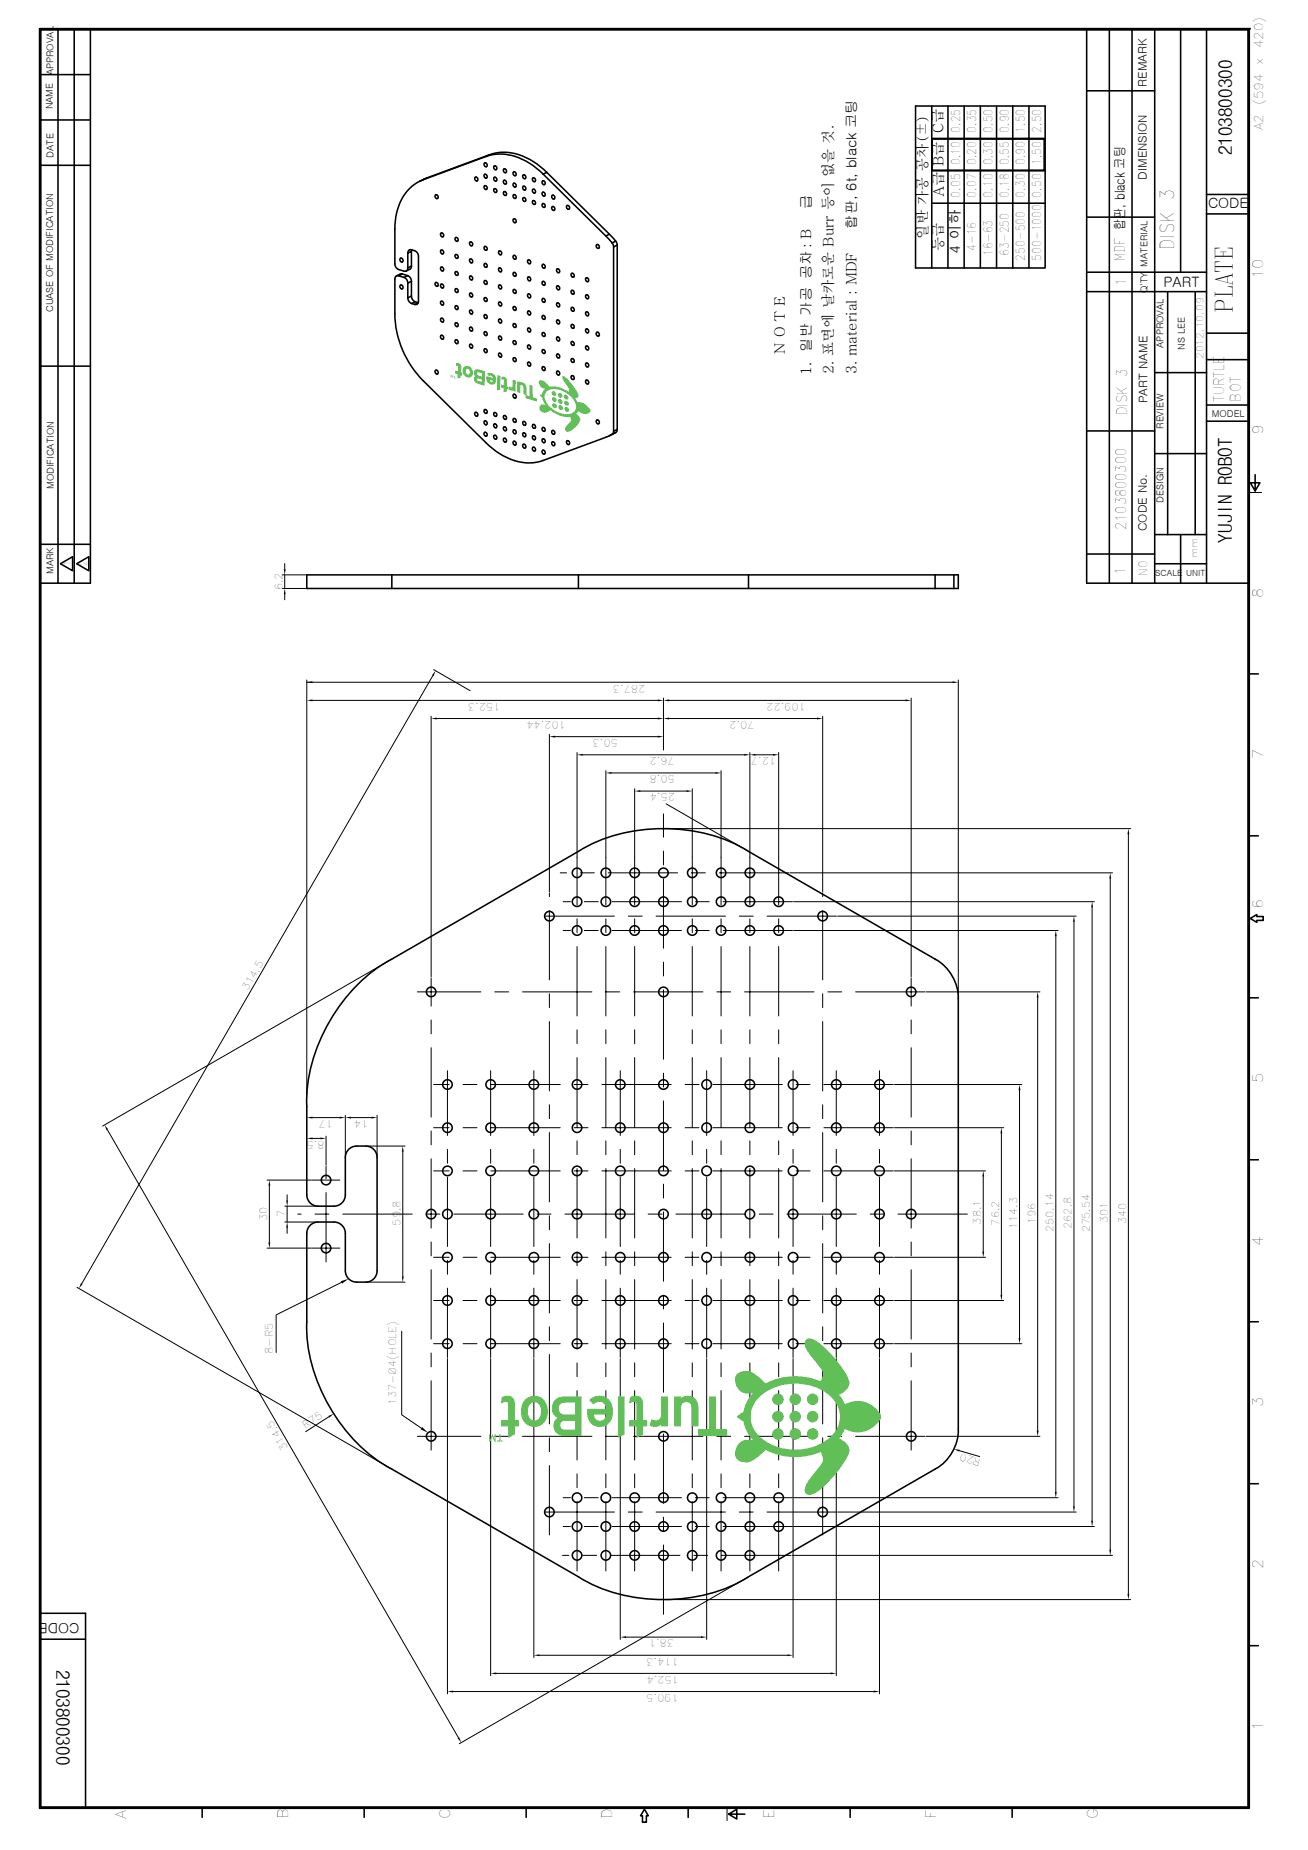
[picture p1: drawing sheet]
<svg xmlns="http://www.w3.org/2000/svg" width="210mm" height="297mm" viewBox="0 0 210 297" stroke-linecap="round" stroke-linejoin="round" font-family="sans-serif">
<g fill="none" stroke="#000" stroke-width=".16">
<path d="M200.5 79.1h2M45.3 94.5h3.8M45.3 92.3h3.8M45.7 90.5v.9M45.7 92.3v2.2M45.7 95.4v.9M49.2 109.2v66.5M49.2 109.5h103.7M50.2 112.5h55.4M69.2 115v41.9M69.5 108.5l-56.4 97.6M69.6 107.5l5.9 3.4"/>
<path d="M70.1 115.4h35.5M88.2 117.9v25.3M89.1 118.3h16.5M106.5 112.1v8.3M107.4 115.4h23.8M107.4 112.5h38M132.1 115v28.2M146.3 112.1v44.8M153.8 109.2v51.2M92.6 120.8v16.8M93.5 121.2h26M97.3 123.7v13.9"/>
<path d="M98.2 124.1h16.6M101.9 126.7v10.9M102.8 127h7.4M106.7 133h74.8M106.9 129.1l13.1 7.5M111.1 126.7v10.9M115.8 123.7v13.9M120.4 120.8v16.8M121.3 121.2h2.8M125 120.8v16.8M181.1 134v121.9M62.7 154.1l-46.2 26.7"/>
<path d="M126.8 140.1h51.8M127.4 149.4h42.5M127.4 144.8h48.3M134.5 147.1h38.3M148.7 159.3h18.2M169.5 150.3v89.3M172.4 148v93.9M175.3 145.7v98.5M178.2 141.1v107.7M50.2 179.4h4.3M55.4 179.1v6.6M56.3 179.4h3.3"/>
<path d="M60.5 179.1v6.6M143.6 174.1h20.4M163.7 175v39.8M166.6 160.2v69.5M17.2 181.4l56.4 97.6M42.9 189.5h7.1M43.2 190.4v9.1M45.7 196.2h5.2M45.7 193.7h5.2M46.1 191.8v1M46.1 193.7v2.5M46.1 197.1v.9"/>
<path d="M50.2 182.8h1.2M52.3 182.4v4.7M58.9 184h6.1M64.7 184.9v20.1M143.6 188h14.6M143.6 181.1h17.5M157.8 188.9v12.1M160.8 182v25.9M12.4 206.7l50.3 29.1M42.9 200.4h7.1M54.8 205.9l-10.5 5.2v6.1M58.9 205.9h6.1"/>
<path d="M64.5 213.7v13.5l3.1 2.1M71.8 218.1v53.9M78.8 218.1v50.9M85.7 218.1v48M99.6 218.1v45.1M113.4 218.1v45.1M127.3 218.1v48M134.3 218.1v50.9M141.2 218.1v53.9M143.6 201.9h14.6M143.6 208.8h17.5M143.6 215.7h20.4"/>
<path d="M52.8 227.5l-3.7 2.4M148.7 230.6h18.2M154 232.9l3.3 1M106.7 256.8h74.8M120 253.3l-46.3 26.7M127.2 249.7h51.4M127.4 240.5h42.5M127.4 245.1h48.3M134.5 242.8h38.3M72.7 271.6h67.6M79.7 268.7h53.6M86.6 265.8h39.8"/>
<path d="M100.5 262.9h12M116.7 290.2v2.1"/>
</g>
<g fill="#000">
<path d="M45.7 94.5l.2 .9h-.3zM45.6 91.4h.3l-.2 .9zM49.2 112.5l1-.2v.3zM49.2 109.5l1-.1v.3zM69.9 107.7l-.3 .9-.3-.2zM69.2 115.4l.9-.2v.3zM88.2 118.3l.9-.2v.3zM105.6 118.1l.9 .2-.9 .1zM105.6 115.2l.9 .2-.9 .1zM105.6 112.3l.9 .2-.9 .1zM106.5 115.4l.9-.2v.3zM106.5 112.5l.9-.2v.3z"/>
<path d="M131.2 115.2l.9 .2-.9 .1zM145.4 112.3l.9 .2-.9 .1zM152.9 109.4l.9 .1-.9 .2zM92.6 121.2l.9-.2v.3zM97.3 124.1l.9-.1v.3zM101.9 127l.9-.1v.3zM110.2 126.9l.9 .1-.9 .2zM114.8 124l1 .1-1 .2zM119.5 121l.9 .2-.9 .1zM120.4 121.2l.9-.2v.3zM124.1 121l.9 .2-.9 .1zM181.1 133l.2 1h-.3z"/>
<path d="M169.5 149.4l.1 .9h-.3zM172.4 147.1l.2 .9h-.3zM175.3 144.8l.2 .9h-.3zM178.2 140.1l.2 1h-.3zM49.2 179.4l1-.1v.3zM54.5 179.3l.9 .1-.9 .2zM55.4 179.4l.9-.1v.3zM59.6 179.3l.9 .1-.9 .2zM163.7 174.1l.1 .9h-.3zM166.6 159.3l.1 .9h-.3zM16.8 180.6l.6 .7-.3 .2zM43.2 189.5l.2 .9h-.3z"/>
<path d="M43.1 199.5h.3l-.2 .9zM46.1 196.2l.1 .9h-.3zM45.9 192.8h.3l-.1 .9zM49.2 182.8l1-.2v.3zM51.4 182.6l.9 .2-.9 .1zM64.7 184l.1 .9h-.3zM157.8 188l.2 .9h-.3zM160.8 181.1l.1 .9h-.3zM13 206l.3 .2-.6 .7zM54.7 205.7l1.3-.4-1.1 .8zM64.5 205h.3l-.1 .9zM157.7 201h.3l-.2 .9z"/>
<path d="M160.6 207.9h.3l-.1 .9zM163.5 214.8h.3l-.1 .9zM52.7 227.3l.9-.3-.7 .6zM67.8 229.1l.9 .9-1.2-.5zM153.1 232.7l.9 .1v.3zM166.4 229.7h.3l-.1 .9zM169.3 239.6h.3l-.1 .9zM172.3 241.9h.3l-.2 .9zM175.2 244.2h.3l-.2 .9zM178.1 248.8h.3l-.2 .9zM181 255.9h.3l-.2 .9zM71.8 271.6l.9-.2v.3z"/>
<path d="M73.5 279.1l.2-.2 .4 .9zM78.8 268.7l.9-.2v.3zM85.7 265.8l.9-.2v.3zM99.6 262.9l.9-.2v.3zM112.5 262.7l.9 .2-.9 .1zM126.4 265.6l.9 .2-.9 .1zM133.3 268.5l1 .2-1 .1zM140.3 271.4l.9 .2-.9 .1z"/>
</g>
<g fill="none" stroke="#000" stroke-width=".25">
<path d="M6.3 4.6h194.3v285.7h-194.3zM6.5 19.3h8M6.5 12h8M6.5 4.7h194v285.5h-194zM6.6 4.8h193.7v285.3h-193.7zM9.3 4.7v88.9M11.9 4.7v88.9M14.5 4.7v88.9h-8M147 17h20.8v26h-20.8zM149.6 17v26M152.2 17v26M154.8 17v26"/>
<path d="M157.4 17v26M160 17v26M162.6 17v26M165.2 17v26M174.4 4.7v88.9h26.1M174.4 14.6h11M178.1 4.7v88.9M181.7 4.7v88.9M185.4 4.7v88.9M189.5 4.7v39M193.7 4.7v88.9M200.3 4.8h.1"/>
<path d="M200.5 4.7h.1M200.6 4.6h.1M6.5 26.5h8M67.4 29.1a7.7 7.7 0 0 0-4 6.7v6.6l.2 .5a1.6 1.6 0 0 0 1.3 .6h.3M68 28.8l-.6 .3M68.6 28.6l-.6 .2M68.6 28.6l-1.2 .5M69.9 31.3a.29 .29 0 0 1 .4 .2 .29 .29 0 0 1-.3 .3l-.2-.2zM70.8 37.5a.29 .29 0 0 1 .4 .1 .29 .29 0 0 1-.3 .4l-.2-.3zM73.1 38.2a.29 .29 0 0 1 .5 .1 .29 .29 0 0 1-.4 .4l-.1-.3zM75.5 38.9a.29 .29 0 0 1 .4 .2 .29 .29 0 0 1-.4 .3l-.1-.2zM76.3 28.5a.29 .29 0 0 1 .4 .2 .29 .29 0 0 1-.3 .3l-.2-.2z"/>
<path d="M77.8 39.6a.29 .29 0 0 1 .4 .2 .29 .29 0 0 1-.3 .3l-.2-.2zM78 25.1a8.1 8.1 0 0 1 7.8 1.6l1.4 1.3M78 25.1l-10 3.7M78.6 24.8l-.6 .3M78.6 24.8l-10 3.8M78.6 24.8a8.1 8.1 0 0 1 7.7 1.6l1.5 1.3M82.4 35.2a.29 .29 0 0 1 .5 .2 .29 .29 0 0 1-.4 .3l-.1-.2zM82.4 31.3a.29 .29 0 0 1 .5 .2 .29 .29 0 0 1-.4 .3l-.1-.2zM82.4 29.5a.29 .29 0 0 1 .5 .2 .29 .29 0 0 1-.4 .3l-.1-.3zM84 31.8a.29 .29 0 0 1 .4 .2 .29 .29 0 0 1-.3 .3l-.2-.3zM87.2 28l10.1 9.9 .5-.3M87.2 28l.6-.3 10 9.9"/>
<path d="M91 33a.29 .29 0 0 1 .5 .2 .29 .29 0 0 1-.4 .4l-.2-.3zM95.8 39.3a.29 .29 0 0 1 .4 .2 .29 .29 0 0 1-.3 .3l-.2-.2zM97.3 37.9l1 1.1M97.8 37.6l1 1.1-.5 .3M98.3 39l.2 .6M98.8 38.7l.3 .7M99.1 39.4v29.5M99.1 39.4l-.6 .2v29.6M149.6 22.2h18.2M149.6 27.4h18.2M149.6 32.6h18.2M149.6 22.3h18v5h-18z"/>
<path d="M174.4 34.9h11M193.7 31.2h6.8M193.7 34.3h6.8M6.5 58.8h8M63.7 44.3l-.2 .2-.1 .3v5.6a15.6 15.6 0 0 0 4.6 10.8l10 9.9a9.3 9.3 0 0 0 8.1 3.1l1.1-.3 10.6-3.9M64 44.3l.9 .2M64 44.3h-.3M64.3 45.8a.29 .29 0 0 1 .4 .2 .29 .29 0 0 1-.3 .3l-.2-.3zM64.6 44h-.3l-.6 .3M64.6 44l.8 .3M64.6 44l-.6 .3M64.9 44.5l.4 .4 .2 .6"/>
<path d="M65.4 44.3l.5 .3 .2 .6M65.4 44.3l-.5 .2M65.5 47.8l.1 .6 .5 .3M65.5 40.6l.6-.2v2.3M65.5 40.6v2.4M65.5 45.5v2.3M65.5 40.6l.1-.4 .5-.1a1.1 1.1 0 0 1 1.1 1.1v7.2l-.2 .4-.4 .1M65.5 43l-.1 .3-.2 .2M66.1 42.7l-.2 .5-.7 .3M66.1 47.5l.1 .6 .5 .3M66.1 47.5l-.6 .3M66.1 45.2v2.3"/>
<path d="M66.1 45.2l-.6 .3M66.1 42.7l-.6 .3M66.1 48.7l.5 .2M66.1 40.1v.3M66.7 48.4l-.6 .3M66.7 48.4l.4 .2-.5 .3M69.9 45.4a.29 .29 0 0 1 .5 .2 .29 .29 0 0 1-.4 .3l-.2-.2zM69.9 59.5a.29 .29 0 0 1 .5 .2 .29 .29 0 0 1-.4 .3l-.2-.2zM70.8 45.7a.29 .29 0 0 1 .4 .1 .29 .29 0 0 1-.3 .4l-.2-.3zM70.8 40.2a.29 .29 0 0 1 .4 .2 .29 .29 0 0 1-.3 .3l-.2-.2zM70.8 42.9a.29 .29 0 0 1 .4 .2 .29 .29 0 0 1-.3 .4l-.2-.3zM70.8 51.2a.29 .29 0 0 1 .4 .1 .29 .29 0 0 1-.3 .4l-.2-.3z"/>
<path d="M70.8 53.9a.29 .29 0 0 1 .4 .2 .29 .29 0 0 1-.3 .3l-.2-.2zM70.8 48.4a.29 .29 0 0 1 .4 .2 .29 .29 0 0 1-.3 .3l-.2-.3zM73.1 43.7a.29 .29 0 0 1 .5 .1 .29 .29 0 0 1-.4 .4l-.1-.3zM73.1 46.4a.29 .29 0 0 1 .5 .2 .29 .29 0 0 1-.4 .3l-.1-.2zM73.1 51.9a.29 .29 0 0 1 .5 .1 .29 .29 0 0 1-.4 .4l-.1-.3zM73.1 54.6a.29 .29 0 0 1 .5 .2 .29 .29 0 0 1-.4 .3l-.1-.2zM73.1 49.1a.29 .29 0 0 1 .5 .2 .29 .29 0 0 1-.4 .3l-.1-.2zM73.1 40.9a.29 .29 0 0 1 .5 .2 .29 .29 0 0 1-.4 .3l-.1-.2zM75.4 44.4a.29 .29 0 0 1 .5 .1 .29 .29 0 0 1-.4 .4l-.1-.3zM75.4 47.1a.29 .29 0 0 1 .5 .2 .29 .29 0 0 1-.4 .3l-.1-.2zM75.5 41.6a.29 .29 0 0 1 .4 .2 .29 .29 0 0 1-.4 .4l-.1-.3zM75.5 49.8a.29 .29 0 0 1 .4 .2 .29 .29 0 0 1-.4 .4l-.1-.3z"/>
<path d="M75.5 52.6a.29 .29 0 0 1 .4 .2 .29 .29 0 0 1-.4 .3l-.1-.2zM75.5 55.3a.29 .29 0 0 1 .4 .2 .29 .29 0 0 1-.4 .3l-.1-.2zM77.8 47.8a.29 .29 0 0 1 .4 .2 .29 .29 0 0 1-.3 .3l-.2-.2zM77.8 50.6a.29 .29 0 0 1 .4 .1 .29 .29 0 0 1-.3 .4l-.2-.3zM77.8 53.3a.29 .29 0 0 1 .4 .2 .29 .29 0 0 1-.3 .3l-.2-.2zM77.8 45.1a.29 .29 0 0 1 .4 .2 .29 .29 0 0 1-.3 .3l-.2-.2zM77.8 56.1a.29 .29 0 0 1 .4 .1 .29 .29 0 0 1-.3 .4l-.2-.3zM77.8 42.4a.29 .29 0 0 1 .4 .1 .29 .29 0 0 1-.3 .4l-.2-.3zM80.1 54a.29 .29 0 0 1 .4 .2 .29 .29 0 0 1-.3 .3l-.2-.2zM80.1 56.8a.29 .29 0 0 1 .4 .1 .29 .29 0 0 1-.3 .4l-.2-.3zM80.1 45.8a.29 .29 0 0 1 .4 .2 .29 .29 0 0 1-.3 .3l-.2-.2zM80.1 48.6a.29 .29 0 0 1 .4 .1 .29 .29 0 0 1-.3 .4l-.2-.3z"/>
<path d="M80.1 51.3a.29 .29 0 0 1 .4 .2 .29 .29 0 0 1-.3 .3l-.2-.2zM80.1 40.3a.29 .29 0 0 1 .5 .2 .29 .29 0 0 1-.4 .4l-.2-.3zM80.1 43.1a.29 .29 0 0 1 .5 .2 .29 .29 0 0 1-.4 .3l-.2-.3zM82.4 54.8a.29 .29 0 0 1 .5 .1 .29 .29 0 0 1-.4 .4l-.1-.3zM82.4 46.5a.29 .29 0 0 1 .5 .2 .29 .29 0 0 1-.4 .4l-.1-.3zM82.4 52a.29 .29 0 0 1 .5 .2 .29 .29 0 0 1-.4 .3l-.1-.2zM82.4 41a.29 .29 0 0 1 .5 .2 .29 .29 0 0 1-.4 .4l-.1-.3zM82.4 57.5a.29 .29 0 0 1 .5 .2 .29 .29 0 0 1-.4 .3l-.1-.3zM82.4 43.8a.29 .29 0 0 1 .5 .2 .29 .29 0 0 1-.4 .3l-.1-.3zM82.4 49.3a.29 .29 0 0 1 .5 .2 .29 .29 0 0 1-.4 .3l-.1-.3zM84.7 55.5a.29 .29 0 0 1 .5 .1 .29 .29 0 0 1-.3 .4l-.2-.3zM84.7 41.8a.29 .29 0 0 1 .5 .1 .29 .29 0 0 1-.3 .4l-.2-.3z"/>
<path d="M84.7 58.2a.29 .29 0 0 1 .5 .2 .29 .29 0 0 1-.3 .3l-.2-.2zM84.7 52.7a.29 .29 0 0 1 .5 .2 .29 .29 0 0 1-.3 .3l-.2-.2zM84.7 50a.29 .29 0 0 1 .5 .2 .29 .29 0 0 1-.3 .3l-.2-.2zM84.8 44.5a.29 .29 0 0 1 .4 .2 .29 .29 0 0 1-.3 .3l-.2-.2zM84.8 47.2a.29 .29 0 0 1 .4 .2 .29 .29 0 0 1-.3 .4l-.2-.3zM87.1 45.2a.29 .29 0 0 1 .4 .2 .29 .29 0 0 1-.3 .4l-.2-.3zM87.1 56.2a.29 .29 0 0 1 .4 .2 .29 .29 0 0 1-.3 .3l-.2-.2zM87.1 53.5a.29 .29 0 0 1 .4 .1 .29 .29 0 0 1-.3 .4l-.2-.3zM87.1 42.5a.29 .29 0 0 1 .4 .2 .29 .29 0 0 1-.3 .3l-.2-.2zM87.1 58.9a.29 .29 0 0 1 .4 .2 .29 .29 0 0 1-.3 .3l-.2-.2zM87.1 50.7a.29 .29 0 0 1 .4 .2 .29 .29 0 0 1-.3 .3l-.2-.3zM87.1 48a.29 .29 0 0 1 .4 .2 .29 .29 0 0 1-.3 .3l-.2-.3z"/>
<path d="M89.4 54.2a.29 .29 0 0 1 .5 .1 .29 .29 0 0 1-.4 .4l-.1-.3zM89.4 48.7a.29 .29 0 0 1 .5 .2 .29 .29 0 0 1-.4 .3l-.1-.2zM89.4 46a.29 .29 0 0 1 .5 .1 .29 .29 0 0 1-.4 .4l-.1-.3zM89.4 56.9a.29 .29 0 0 1 .5 .2 .29 .29 0 0 1-.4 .3l-.2-.3zM89.4 59.6a.29 .29 0 0 1 .5 .2 .29 .29 0 0 1-.4 .4l-.2-.3zM89.4 51.4a.29 .29 0 0 1 .5 .2 .29 .29 0 0 1-.4 .3l-.2-.2zM89.4 43.2a.29 .29 0 0 1 .5 .2 .29 .29 0 0 1-.4 .3l-.2-.3zM91.7 54.9a.29 .29 0 0 1 .5 .2 .29 .29 0 0 1-.4 .3l-.1-.2zM91.7 52.2a.29 .29 0 0 1 .5 .1 .29 .29 0 0 1-.4 .4l-.1-.3zM91.7 46.7a.29 .29 0 0 1 .5 .1 .29 .29 0 0 1-.4 .4l-.1-.3zM91.8 57.6a.29 .29 0 0 1 .4 .2 .29 .29 0 0 1-.4 .3l-.1-.3zM91.8 49.4a.29 .29 0 0 1 .4 .2 .29 .29 0 0 1-.4 .3l-.1-.3z"/>
<path d="M91.8 43.9a.29 .29 0 0 1 .4 .2 .29 .29 0 0 1-.4 .4l-.1-.3zM94.1 55.6a.29 .29 0 0 1 .4 .2 .29 .29 0 0 1-.3 .3l-.2-.2zM94.1 52.9a.29 .29 0 0 1 .4 .1 .29 .29 0 0 1-.3 .4l-.2-.3zM94.1 44.7a.29 .29 0 0 1 .4 .1 .29 .29 0 0 1-.3 .4l-.2-.3zM94.1 58.3a.29 .29 0 0 1 .4 .2 .29 .29 0 0 1-.3 .4l-.2-.3zM94.1 50.1a.29 .29 0 0 1 .4 .2 .29 .29 0 0 1-.3 .3l-.2-.2zM94.1 47.4a.29 .29 0 0 1 .4 .2 .29 .29 0 0 1-.3 .3l-.2-.3zM95.8 53.4a.29 .29 0 0 1 .4 .2 .29 .29 0 0 1-.3 .3l-.2-.3zM174.4 43.7h19.3M174.4 46.8h19.3M185.4 59.8h8.3M187.5 46.8v39"/>
<path d="M191.9 46.8v39M193.7 53.5h6.8M193.7 57.7h6.8M76.3 66.2a.29 .29 0 0 1 .4 .2 .29 .29 0 0 1-.3 .4l-.2-.3zM77.8 69.5a.29 .29 0 0 1 .4 .1 .29 .29 0 0 1-.3 .4l-.2-.3zM79.3 69.9a.29 .29 0 0 1 .5 .2 .29 .29 0 0 1-.4 .4l-.1-.3zM80.9 70.4a.29 .29 0 0 1 .4 .2 .29 .29 0 0 1-.3 .3l-.2-.2zM82.4 70.9a.29 .29 0 0 1 .5 .2 .29 .29 0 0 1-.4 .3l-.1-.3zM84 71.4a.29 .29 0 0 1 .4 .2 .29 .29 0 0 1-.3 .3l-.2-.3zM85.5 71.9a.29 .29 0 0 1 .5 .1 .29 .29 0 0 1-.4 .4l-.1-.3zM87.1 72.4a.29 .29 0 0 1 .4 .1 .29 .29 0 0 1-.3 .4l-.2-.3zM91 70.8a.29 .29 0 0 1 .4 .2 .29 .29 0 0 1-.3 .3l-.2-.2z"/>
<path d="M91.8 60.3a.29 .29 0 0 1 .4 .2 .29 .29 0 0 1-.4 .4l-.1-.3zM94.1 61.1a.29 .29 0 0 1 .4 .2 .29 .29 0 0 1-.3 .3l-.2-.3zM95.8 67.5a.29 .29 0 0 1 .4 .2 .29 .29 0 0 1-.3 .3l-.2-.3zM98.3 69.7l-.5 .3M98.5 69.2l-.2 .5M98.8 69.4l-1 .6M98.8 69.4l-.5 .3M99.1 68.9l-.3 .5M99.1 68.9l-.6 .3M174.4 69.2h11M185.4 72.8h8.3M193.7 65h6.8"/>
<path d="M193.7 67.6h6.8M201.5 76.2v2.6l-.8-1.3h1.6l-.8 1.3M6.5 87.4h8M9.7 90.5l2-1.1v2.2zM12.3 90.5l2-1.1v2.2zM49.2 92.3h104.6v2.2h-104.6zM62.9 92.3v2.2M92.9 92.3v2.2M120.2 92.3v2.2M150.1 92.3v2.2M153.1 92.3v2.2M174.4 89h11"/>
<path d="M185.4 90.5h8.3M185.4 85.8h8.3M189.5 85.8v7.8M200.5 108.2h1.5M200.5 134.2h1.5M57.6 157.9a22 22 0 0 1 5.3-3.9l30-17.3a27.4 27.4 0 0 1 21.3-2.6 22 22 0 0 1 6 2.6l29.9 17.3a7.2 7.2 0 0 1 3.7 6.4v69.1a7.3 7.3 0 0 1-3.7 6.4l-29.9 17.3a27.4 27.4 0 0 1-21.4 2.6 21.9 21.9 0 0 1-5.9-2.6l-30-17.3a27.4 27.4 0 0 1-12.9-17.2 21.9 21.9 0 0 1-.8-6.5v-14.2a1.82 1.82 0 0 1 1.9-1.8h2.5a1.82 1.82 0 0 1 1.8 1.8v6a1.82 1.82 0 0 0 1.9 1.9 2.95 2.95 0 0 0 2.7-.6l.5-.8v-.5v-18.2a1.82 1.82 0 0 0-1.8-1.8 2.95 2.95 0 0 0-2.7 .5l-.5 .9-.1 .4v6a1.82 1.82 0 0 1-1.8 1.9h-2.5a1.82 1.82 0 0 1-1.9-1.9v-14.2a27.4 27.4 0 0 1 8.4-19.7zM200.7 147.5l1.1-.7v.4h1v.6h-1v.3zM200.5 160.2h1.5M200.5 186.2h1.5M200.5 212.2h1.5M200.5 238.2h1.5M6.5 259h7.2v31.2"/>
<path d="M6.5 263.2h7.2M200.5 264.2h1.5M32.5 290.2v1.6M58.5 290.2v1.6M84.5 290.2v1.6M103.5 290.5l.6 1h-.3v1.1h-.7v-1.1h-.3zM110.5 290.2v1.6M117 291.3l1.3-.8v1.6l-1.3-.8h2.6M136.5 290.2v1.6M162.5 290.2v1.6"/>
<circle cx="77.9" cy="26.4" r=".3"/>
<circle cx="77.9" cy="30.1" r=".3"/>
<circle cx="77.9" cy="28.3" r=".3"/>
<circle cx="79.5" cy="30.6" r=".3"/>
<circle cx="79.5" cy="28.7" r=".3"/>
<circle cx="79.5" cy="26.9" r=".3"/>
<circle cx="81" cy="31" r=".3"/>
<circle cx="81" cy="29.2" r=".3"/>
<circle cx="81" cy="27.4" r=".3"/>
<circle cx="82.6" cy="27.9" r=".3"/>
<circle cx="84.1" cy="28.4" r=".3"/>
<circle cx="84.1" cy="30.2" r=".3"/>
<circle cx="85.7" cy="30.7" r=".3"/>
<circle cx="85.7" cy="32.5" r=".3"/>
<circle cx="85.7" cy="28.8" r=".3"/>
<circle cx="87.3" cy="29.3" r=".3"/>
<circle cx="87.3" cy="33" r=".3"/>
<circle cx="87.3" cy="31.1" r=".3"/>
<circle cx="88.8" cy="31.6" r=".3"/>
<circle cx="88.8" cy="33.4" r=".3"/>
<circle cx="64.4" cy="41.7" r=".3"/>
<circle cx="77.9" cy="66" r=".3"/>
<circle cx="77.9" cy="67.9" r=".3"/>
<circle cx="79.5" cy="68.3" r=".3"/>
<circle cx="79.5" cy="66.5" r=".3"/>
<circle cx="81" cy="67" r=".3"/>
<circle cx="81" cy="68.8" r=".3"/>
<circle cx="82.6" cy="69.3" r=".3"/>
<circle cx="82.6" cy="67.5" r=".3"/>
<circle cx="82.6" cy="63.6" r=".3"/>
<circle cx="84.1" cy="68" r=".3"/>
<circle cx="84.1" cy="69.8" r=".3"/>
<circle cx="85.7" cy="68.4" r=".3"/>
<circle cx="85.7" cy="70.3" r=".3"/>
<circle cx="87.3" cy="70.7" r=".3"/>
<circle cx="87.3" cy="68.9" r=".3"/>
<circle cx="88.8" cy="69.4" r=".3"/>
<circle cx="88.8" cy="71.2" r=".3"/>
<circle cx="69.2" cy="159.3" r=".76"/>
<circle cx="88.2" cy="147.1" r=".76"/>
<circle cx="92.6" cy="140.1" r=".76"/>
<circle cx="92.6" cy="144.8" r=".76"/>
<circle cx="92.6" cy="149.4" r=".76"/>
<circle cx="97.3" cy="140.1" r=".76"/>
<circle cx="97.3" cy="144.8" r=".76"/>
<circle cx="97.3" cy="149.4" r=".76"/>
<circle cx="101.9" cy="140.1" r=".76"/>
<circle cx="101.9" cy="144.8" r=".76"/>
<circle cx="101.9" cy="149.4" r=".77"/>
<circle cx="106.5" cy="140.1" r=".76"/>
<circle cx="106.5" cy="159.3" r=".76"/>
<circle cx="106.5" cy="144.8" r=".76"/>
<circle cx="106.5" cy="149.4" r=".77"/>
<circle cx="111.1" cy="140.1" r=".76"/>
<circle cx="111.1" cy="144.8" r=".76"/>
<circle cx="111.1" cy="149.4" r=".76"/>
<circle cx="115.8" cy="140.1" r=".76"/>
<circle cx="115.8" cy="144.8" r=".76"/>
<circle cx="115.8" cy="149.4" r=".76"/>
<circle cx="120.4" cy="140.1" r=".76"/>
<circle cx="120.4" cy="144.8" r=".76"/>
<circle cx="120.4" cy="149.4" r=".76"/>
<circle cx="125" cy="144.8" r=".76"/>
<circle cx="125" cy="149.4" r=".76"/>
<circle cx="132.1" cy="147.1" r=".76"/>
<circle cx="146.3" cy="159.3" r=".76"/>
<circle cx="71.8" cy="174.1" r=".76"/>
<circle cx="78.8" cy="174.1" r=".76"/>
<circle cx="85.7" cy="174.1" r=".76"/>
<circle cx="92.6" cy="174.1" r=".76"/>
<circle cx="99.6" cy="174.1" r=".76"/>
<circle cx="106.5" cy="174.1" r=".76"/>
<circle cx="113.4" cy="174.1" r=".76"/>
<circle cx="120.4" cy="174.1" r=".76"/>
<circle cx="127.3" cy="174.1" r=".76"/>
<circle cx="134.3" cy="174.1" r=".76"/>
<circle cx="141.2" cy="174.1" r=".76"/>
<circle cx="52.3" cy="189.5" r=".76"/>
<circle cx="69.2" cy="194.9" r=".76"/>
<circle cx="71.8" cy="194.9" r=".76"/>
<circle cx="71.8" cy="188" r=".76"/>
<circle cx="71.8" cy="181.1" r=".76"/>
<circle cx="78.8" cy="194.9" r=".76"/>
<circle cx="78.8" cy="188" r=".76"/>
<circle cx="78.8" cy="181.1" r=".76"/>
<circle cx="85.7" cy="194.9" r=".76"/>
<circle cx="85.7" cy="188" r=".76"/>
<circle cx="85.7" cy="181.1" r=".76"/>
<circle cx="92.6" cy="194.9" r=".76"/>
<circle cx="92.6" cy="188" r=".76"/>
<circle cx="92.6" cy="181.1" r=".76"/>
<circle cx="99.6" cy="194.9" r=".76"/>
<circle cx="99.6" cy="188" r=".76"/>
<circle cx="99.6" cy="181.1" r=".76"/>
<circle cx="106.5" cy="194.9" r=".76"/>
<circle cx="106.5" cy="188" r=".76"/>
<circle cx="106.5" cy="181.1" r=".76"/>
<circle cx="113.4" cy="194.9" r=".76"/>
<circle cx="113.4" cy="188" r=".76"/>
<circle cx="113.4" cy="181.1" r=".76"/>
<circle cx="120.4" cy="194.9" r=".76"/>
<circle cx="120.4" cy="188" r=".76"/>
<circle cx="120.4" cy="181.1" r=".76"/>
<circle cx="127.3" cy="194.9" r=".76"/>
<circle cx="127.3" cy="188" r=".76"/>
<circle cx="127.3" cy="181.1" r=".76"/>
<circle cx="134.3" cy="194.9" r=".76"/>
<circle cx="134.3" cy="188" r=".76"/>
<circle cx="134.3" cy="181.1" r=".76"/>
<circle cx="141.2" cy="194.9" r=".76"/>
<circle cx="141.2" cy="188" r=".76"/>
<circle cx="141.2" cy="181.1" r=".76"/>
<circle cx="146.3" cy="194.9" r=".76"/>
<circle cx="52.3" cy="200.4" r=".76"/>
<circle cx="71.8" cy="201.9" r=".76"/>
<circle cx="71.8" cy="215.7" r=".76"/>
<circle cx="71.8" cy="208.8" r=".76"/>
<circle cx="78.8" cy="201.9" r=".76"/>
<circle cx="78.8" cy="215.7" r=".76"/>
<circle cx="78.8" cy="208.8" r=".76"/>
<circle cx="85.7" cy="201.9" r=".76"/>
<circle cx="85.7" cy="215.7" r=".76"/>
<circle cx="85.7" cy="208.8" r=".76"/>
<circle cx="92.6" cy="201.9" r=".76"/>
<circle cx="92.6" cy="215.7" r=".76"/>
<circle cx="92.6" cy="208.8" r=".76"/>
<circle cx="99.6" cy="201.9" r=".76"/>
<circle cx="99.6" cy="215.7" r=".76"/>
<circle cx="99.6" cy="208.8" r=".76"/>
<circle cx="106.5" cy="201.9" r=".76"/>
<circle cx="106.5" cy="208.8" r=".76"/>
<circle cx="106.5" cy="215.7" r=".76"/>
<circle cx="113.4" cy="201.9" r=".76"/>
<circle cx="113.4" cy="215.7" r=".76"/>
<circle cx="113.4" cy="208.8" r=".76"/>
<circle cx="120.4" cy="201.9" r=".76"/>
<circle cx="120.4" cy="215.7" r=".76"/>
<circle cx="120.4" cy="208.8" r=".76"/>
<circle cx="127.3" cy="201.9" r=".76"/>
<circle cx="127.3" cy="215.7" r=".76"/>
<circle cx="127.3" cy="208.8" r=".76"/>
<circle cx="134.3" cy="201.9" r=".76"/>
<circle cx="134.3" cy="215.7" r=".76"/>
<circle cx="134.3" cy="208.8" r=".76"/>
<circle cx="141.2" cy="201.9" r=".76"/>
<circle cx="141.2" cy="208.8" r=".76"/>
<circle cx="141.2" cy="215.7" r=".76"/>
<circle cx="69.2" cy="230.6" r=".76"/>
<circle cx="106.5" cy="230.6" r=".76"/>
<circle cx="146.3" cy="230.6" r=".76"/>
<circle cx="88.2" cy="242.8" r=".76"/>
<circle cx="92.6" cy="245.1" r=".76"/>
<circle cx="92.6" cy="240.5" r=".76"/>
<circle cx="92.6" cy="249.7" r=".76"/>
<circle cx="97.3" cy="245.1" r=".76"/>
<circle cx="97.3" cy="240.5" r=".76"/>
<circle cx="97.3" cy="249.7" r=".76"/>
<circle cx="101.9" cy="245.1" r=".76"/>
<circle cx="101.9" cy="240.5" r=".76"/>
<circle cx="101.9" cy="249.7" r=".76"/>
<circle cx="106.5" cy="245.1" r=".76"/>
<circle cx="106.5" cy="240.5" r=".76"/>
<circle cx="106.5" cy="249.7" r=".76"/>
<circle cx="111.1" cy="245.1" r=".76"/>
<circle cx="111.1" cy="240.5" r=".76"/>
<circle cx="111.1" cy="249.7" r=".76"/>
<circle cx="115.8" cy="245.1" r=".76"/>
<circle cx="115.8" cy="240.5" r=".76"/>
<circle cx="115.8" cy="249.7" r=".76"/>
<circle cx="120.4" cy="245.1" r=".76"/>
<circle cx="120.4" cy="240.5" r=".76"/>
<circle cx="120.4" cy="249.7" r=".76"/>
<circle cx="125" cy="245.1" r=".76"/>
<circle cx="125" cy="240.5" r=".76"/>
<circle cx="132.1" cy="242.8" r=".76"/>
</g>
<g fill="none" stroke="#000" stroke-width=".16" stroke-dasharray="11.1 2.2 2.2 2.2">
<path d="M126.6 140.1h-36.7M127.2 149.4h-36.8M127.2 144.8h-36.8M134.3 147.1h-48.3M148.5 159.3h-81.5M143.4 174.1h-73.8M54.6 189.5h-4.5M143.4 188h-73.8M143.4 181.1h-73.8M155.3 194.9h-107.5M52.3 202.6v-15.3M54.6 200.4h-4.5"/>
<path d="M71.8 218v-46.1M78.8 218v-46.1M85.7 218v-46.1M99.6 218v-46.1M113.4 218v-46.1M127.3 218v-46.1M134.3 218v-46.1M141.2 218v-46.1M143.4 215.7h-73.8M143.4 208.8h-73.8M143.4 201.9h-73.8M69.2 232.8v-75.8"/>
<path d="M146.3 232.8v-75.8M148.5 230.6h-81.5M88.2 246.5v-103.1M92.6 252.2v-114.6M97.3 252.2v-114.6M101.9 252.2v-114.6M106.5 259.2v-128.5M111.1 252.2v-114.6M115.8 252.2v-114.6M120.4 252.2v-114.6M125 252.2v-114.6M127 249.7h-36.7"/>
<path d="M127.2 245.1h-36.8M127.2 240.5h-36.8M132.1 246.5v-103.1M134.3 242.8h-48.3"/>
</g>
<path d="M121.9 224.3a8.8 8.8 0 0 1 11.6 0 4.3 4.3 0 0 1-.8 6.9 8.9 8.9 0 0 1-10.8-.6 4.2 4.2 0 0 1 0-6.3zM118.4 220.6a2.07 2.07 0 0 0 0 2.2 2.07 2.07 0 0 0 2.1 .9h.4l-1 1.4-.5 1.6-1.1 .8 1.1 .7 .5 1.6 1 1.4a2.17 2.17 0 0 0-2.3 .6 2.17 2.17 0 0 0-.5 2.3 2.18 2.18 0 0 0 3.3 0l1.5-1.3a10.4 10.4 0 0 0 8.9 .3l.1 .3a1.62 1.62 0 0 1-.3 2l-.5 .7a8 8 0 0 0-1.9 2.9l.1 .6 .3 .4h.5a8.9 8.9 0 0 0 3.9-3.2 10.8 10.8 0 0 0 2.4-3.9 2.34 2.34 0 0 0-1.7-1.9l.9-1.6a4.1 4.1 0 0 0 5.9-1.9l-.1-.3a4.3 4.3 0 0 0-5.8-1.7l-.9-1.6a2 2 0 0 0 1.2-3.1 17.7 17.7 0 0 0-5.1-5.6l-.7-.3h-.5l-.3 .4-.1 .6a9.9 9.9 0 0 0 2.4 3.6 1.85 1.85 0 0 1 .2 2.3 10.4 10.4 0 0 0-8.9 .3l-.5-.4a3.6 3.6 0 0 0-3.2-1.5z" fill="#60bf56"/>
<g fill="none" stroke="#60bf56" stroke-width=".16">
<circle cx="124.9" cy="227.5" r=".84"/>
<circle cx="124.9" cy="224.7" r=".84"/>
</g>
<path d="M113.9 224.3h1v5.3h1.8v.9h-4.6v-.9h1.8z" fill="#60bf56"/>
<path d="M113.9 224.3h1v5.3h1.8v.9h-4.6v-.9h1.8z" fill="none" stroke="#60bf56" stroke-width=".16"/>
<path d="M108.3 224.3h.9v.4a1.59 1.59 0 0 1 1.7-.4 1.59 1.59 0 0 1 1.1 1.3l.1 3.3h-1v-2.6a.99 .99 0 0 0-.9-1.3 .99 .99 0 0 0-1 1.2v2.7h-.9z" fill="#60bf56"/>
<path d="M108.3 224.3h.9v.4a1.59 1.59 0 0 1 1.7-.4 1.59 1.59 0 0 1 1.1 1.3l.1 3.3h-1v-2.6a.99 .99 0 0 0-.9-1.3 .99 .99 0 0 0-1 1.2v2.7h-.9z" fill="none" stroke="#60bf56" stroke-width=".16"/>
<path d="M106.2 224.3h.9v4.6h-.9v-.4a1.4 1.4 0 0 1-1.8 .3l.2-.8a1.02 1.02 0 0 0 1.2 0 1.02 1.02 0 0 0 .4-1.1z" fill="#60bf56"/>
<path d="M106.2 224.3h.9v4.6h-.9v-.4a1.4 1.4 0 0 1-1.8 .3l.2-.8a1.02 1.02 0 0 0 1.2 0 1.02 1.02 0 0 0 .4-1.1z" fill="none" stroke="#60bf56" stroke-width=".16"/>
<path d="M101.2 224.4a1.19 1.19 0 0 1 1.3-.1 1.19 1.19 0 0 1 .7 1.1v2.7h.6v.8h-.6v1.4l-.9 .4v-1.8h-1.2v-.8h1.2l-.1-2.9a.81 .81 0 0 0-1.1 0z" fill="#60bf56"/>
<path d="M101.2 224.4a1.19 1.19 0 0 1 1.3-.1 1.19 1.19 0 0 1 .7 1.1v2.7h.6v.8h-.6v1.4l-.9 .4v-1.8h-1.2v-.8h1.2l-.1-2.9a.81 .81 0 0 0-1.1 0z" fill="none" stroke="#60bf56" stroke-width=".16"/>
<path d="M99.3 224.3h.9v6l-.9 .4z" fill="#60bf56"/>
<path d="M99.3 224.3h.9v6l-.9 .4z" fill="none" stroke="#60bf56" stroke-width=".16"/>
<path d="M95.2 227a1.09 1.09 0 0 0 1.1 1.2 1.09 1.09 0 0 0 1.1-1.2zM94.7 224.8a2.14 2.14 0 0 1 2.5-.4 2.14 2.14 0 0 1 1.1 2.2 2.03 2.03 0 0 1-1.1 2.2 2.03 2.03 0 0 1-2.4-.5 2.89 2.89 0 0 1-.5-2h3.1a1.26 1.26 0 0 0-.8-1.2 1.26 1.26 0 0 0-1.4 .3z" fill="#60bf56"/>
<path d="M94.7 224.8a2.14 2.14 0 0 1 2.5-.4 2.14 2.14 0 0 1 1.1 2.2 2.03 2.03 0 0 1-1.1 2.2 2.03 2.03 0 0 1-2.4-.5 2.89 2.89 0 0 1-.5-2h3.1a1.26 1.26 0 0 0-.8-1.2 1.26 1.26 0 0 0-1.4 .3zM95.2 227h2.2a1.09 1.09 0 0 1-1.1 1.2 1.09 1.09 0 0 1-1.1-1.2z" fill="none" stroke="#60bf56" stroke-width=".16"/>
<path d="M90 225.3a1.05 1.05 0 0 0-.3 1.2 1.05 1.05 0 0 0 1 .7h1.7v-2.1h-1.7zM90.1 228.3a.81 .81 0 0 0-.2 .9 .81 .81 0 0 0 .8 .4h1.7v-1.6h-1.7zM89.2 224.8l1-.5h3.1v6.2h-2.6a1.54 1.54 0 0 1-1.7-1 1.54 1.54 0 0 1 .7-1.9 1.68 1.68 0 0 1-.5-2.8z" fill="#60bf56"/>
<path d="M89.2 224.8l1-.5h3.1v6.2h-2.6a1.54 1.54 0 0 1-1.7-1 1.54 1.54 0 0 1 .7-1.9 1.68 1.68 0 0 1-.5-2.8zM90 225.3l.7-.2h1.7v2.1h-1.7a1.05 1.05 0 0 1-1-.7 1.05 1.05 0 0 1 .3-1.2zM90.1 228.3l.6-.3h1.7v1.6h-1.7a.81 .81 0 0 1-.8-.4 .81 .81 0 0 1 .2-.9z" fill="none" stroke="#60bf56" stroke-width=".16"/>
<path d="M85.1 225.4a1.88 1.88 0 0 0 .3 2.7 1.21 1.21 0 0 0 1.5-1.5 1.22 1.22 0 0 0-1.5-1.5zM84.5 224.7a2.08 2.08 0 0 1 2.3-.2 2.08 2.08 0 0 1 1.1 2.1 2.1 2.1 0 0 1-2.1 2.4 2.1 2.1 0 0 1-2.1-2.4 2.52 2.52 0 0 1 .8-1.9z" fill="#60bf56"/>
<path d="M84.5 224.7a2.08 2.08 0 0 1 2.3-.2 2.08 2.08 0 0 1 1.1 2.1 2.1 2.1 0 0 1-2.1 2.4 2.1 2.1 0 0 1-2.1-2.4 2.52 2.52 0 0 1 .8-1.9zM85.1 225.4a1.07 1.07 0 0 1 1.1-.3 1.07 1.07 0 0 1 .7 1 1.81 1.81 0 0 1-.7 2 1.25 1.25 0 0 1-1.6-1.5l.1-.5z" fill="none" stroke="#60bf56" stroke-width=".16"/>
<path d="M80.6 224.4a1.19 1.19 0 0 1 1.3-.1 1.19 1.19 0 0 1 .7 1.1v2.7h.6v.8h-.6v1.4l-.9 .4v-1.8h-1.2v-.8h1.2l-.1-2.9a.81 .81 0 0 0-1.1 0z" fill="#60bf56"/>
<path d="M80.6 224.4a1.19 1.19 0 0 1 1.3-.1 1.19 1.19 0 0 1 .7 1.1v2.7h.6v.8h-.6v1.4l-.9 .4v-1.8h-1.2v-.8h1.2l-.1-2.9a.81 .81 0 0 0-1.1 0z" fill="none" stroke="#60bf56" stroke-width=".16"/>
<g fill="#60bf56">
<circle cx="124.9" cy="230.2" r=".84"/>
<circle cx="127.7" cy="230.2" r=".84"/>
</g>
<circle cx="127.7" cy="230.2" r=".84" fill="none" stroke="#60bf56" stroke-width=".16"/>
<circle cx="130.5" cy="230.2" r=".84" fill="#60bf56"/>
<circle cx="130.5" cy="230.2" r=".84" fill="none" stroke="#60bf56" stroke-width=".16"/>
<g fill="#60bf56">
<circle cx="124.9" cy="227.5" r=".84"/>
<circle cx="124.9" cy="224.7" r=".84"/>
<circle cx="127.7" cy="227.5" r=".84"/>
</g>
<circle cx="127.7" cy="227.5" r=".84" fill="none" stroke="#60bf56" stroke-width=".16"/>
<circle cx="127.7" cy="224.7" r=".84" fill="#60bf56"/>
<circle cx="127.7" cy="224.7" r=".84" fill="none" stroke="#60bf56" stroke-width=".16"/>
<circle cx="130.5" cy="227.5" r=".84" fill="#60bf56"/>
<circle cx="130.5" cy="227.5" r=".84" fill="none" stroke="#60bf56" stroke-width=".16"/>
<circle cx="130.5" cy="224.7" r=".84" fill="#60bf56"/>
<circle cx="130.5" cy="224.7" r=".84" fill="none" stroke="#60bf56" stroke-width=".16"/>
<g fill="#60bf56">
<path d="M80.2 230.3h.1v1h.4v.2h-.9v-.2h.4z"/>
<path d="M78.5 230.3h.2v.8l.4-.8 .3 .8v-.8h.2v1.2h-.2l-.4-.9-.3 .9h-.2z"/>
</g>
<circle cx="124.9" cy="230.2" r=".84" fill="none" stroke="#60bf56" stroke-width=".16"/>
<path d="M87.7 62.9a2.81 2.81 0 0 1 3.3 .2 2.59 2.59 0 0 1 1.4 2.6 1.49 1.49 0 0 1-1.7 .8 3.7 3.7 0 0 1-3.3-2.8l.1-.5zM86.6 61.1a.97 .97 0 0 0 .9 1.3l-.3 .4-.2 .5-.4 .2 .1 .1a1.05 1.05 0 0 1 .5 .9l.4 .6a.63 .63 0 0 0-1 .1 .63 .63 0 0 0 .3 .9 1.06 1.06 0 0 0 1.4-.2 4.4 4.4 0 0 0 3.2 1l.2 .5-.1 .3a1.83 1.83 0 0 0-.8 1.4l.2 .2a2.96 2.96 0 0 0 2.2-2l-.2-.4-.5-.4 .3-.5a1.23 1.23 0 0 0 2 .1v-.1a1.75 1.75 0 0 0-2.1-1.4l-.4-.6 .5-.3 .1-.2a7.8 7.8 0 0 0-2.4-3.1l-.2 .1a5.4 5.4 0 0 0 1.1 2l-.1 .4a4.1 4.1 0 0 0-3.1-.8l-.3-.3a1.34 1.34 0 0 0-1.3-.7z" fill="#60bf56"/>
<path d="M88.7 63a.34 .34 0 0 1 .4 0 .34 .34 0 0 1 0 .5 .4 .4 0 0 1-.4-.5zM88.7 63.9a.34 .34 0 0 1 .5 .1 .34 .34 0 0 1-.1 .5 .4 .4 0 0 1-.4-.6z" fill="none" stroke="#60bf56" stroke-width=".16"/>
<path d="M85.1 61.9l.3 .1v1.8l.7 .2v.4l-1.6-.5v-.4l.6 .2z" fill="#60bf56"/>
<path d="M85.1 61.9l.3 .1v1.8l.7 .2v.4l-1.6-.5v-.4l.6 .2z" fill="none" stroke="#60bf56" stroke-width=".16"/>
<path d="M83.1 61.3l.3 .1v.1h.1a.79 .79 0 0 1 .9 .9v.9l-.3-.1v-1.2l-.1-.2-.4-.1-.2 .4v.9l-.3-.1z" fill="#60bf56"/>
<path d="M83.1 61.3l.3 .1v.1h.1a.79 .79 0 0 1 .9 .9v.9l-.3-.1v-1.2l-.1-.2-.4-.1-.2 .4v.9l-.3-.1z" fill="none" stroke="#60bf56" stroke-width=".16"/>
<path d="M82.4 61.1l.3 .1v1.6l-.3-.1v-.2a.52 .52 0 0 1-.7 0l.1-.3 .2 .1 .3-.1z" fill="#60bf56"/>
<path d="M82.4 61.1l.3 .1v1.6l-.3-.1v-.2a.52 .52 0 0 1-.7 0l.1-.3 .2 .1 .3-.1z" fill="none" stroke="#60bf56" stroke-width=".16"/>
<path d="M80.6 60.6h.2a.52 .52 0 0 1 .5 .5v1h.2v.3h-.2v.4l-.4 .1v-.6l-.4-.2v-.3l.5 .2v-.9a.29 .29 0 0 0-.4-.3z" fill="#60bf56"/>
<path d="M79.9 60.3l.4 .1-.1 2.1-.3 .1zM80.6 60.6h.2a.52 .52 0 0 1 .5 .5v1h.2v.3h-.2v.4l-.4 .1v-.6l-.4-.2v-.3l.5 .2v-.9a.29 .29 0 0 0-.4-.3z" fill="none" stroke="#60bf56" stroke-width=".16"/>
<path d="M80.1 60.3v2.3" fill="none" stroke="#60bf56" stroke-width=".39"/>
<path d="M78.5 60.8a.45 .45 0 0 0 .2 .5 .45 .45 0 0 0 .5 0v-.2zM78.3 60a.93 .93 0 0 1 1.2 .5 .93 .93 0 0 1-.4 1.2 .96 .96 0 0 1-.9-1.2l1.1 .3a.56 .56 0 0 0-.8-.5z" fill="#60bf56"/>
<path d="M78.3 60a.93 .93 0 0 1 1.2 .5 .93 .93 0 0 1-.4 1.2 .96 .96 0 0 1-.9-1.2l1.1 .3a.56 .56 0 0 0-.8-.5zM78.5 60.8l.7 .3-.2 .3a.5 .5 0 0 1-.5-.6z" fill="none" stroke="#60bf56" stroke-width=".16"/>
<path d="M76.5 59.8a.44 .44 0 0 0 .3 .6l.6 .2 .1-.7-.6-.2zM76.5 60.8a.35 .35 0 0 0 .3 .5l.6 .1v-.5l-.6-.2zM76.2 59.6l.4-.2 1.2 .3-.1 2.1-.9-.2a.59 .59 0 0 1-.6-.5 .59 .59 0 0 1 .3-.6 .66 .66 0 0 1-.3-.9z" fill="#60bf56"/>
<path d="M76.2 59.6l.4-.2 1.2 .3-.1 2.1-.9-.2a.59 .59 0 0 1-.6-.5 .59 .59 0 0 1 .3-.6 .66 .66 0 0 1-.3-.9zM76.5 59.8l.4-.1 .6 .2-.1 .7-.6-.2a.44 .44 0 0 1-.3-.6zM76.5 60.8l.3-.1 .6 .2v.5l-.6-.1a.35 .35 0 0 1-.3-.5z" fill="none" stroke="#60bf56" stroke-width=".16"/>
<path d="M74.8 59.3a.6 .6 0 0 0 .5 .9 .59 .59 0 0 0 .2-.7 .59 .59 0 0 0-.6-.3zM74.6 58.9a.89 .89 0 0 1 1.2 .5 .89 .89 0 0 1-.5 1.1 .96 .96 0 0 1-.9-.5 .96 .96 0 0 1 .2-1.1z" fill="#60bf56"/>
<path d="M74.6 58.9a.89 .89 0 0 1 1.2 .5 .89 .89 0 0 1-.5 1.1 .96 .96 0 0 1-.9-.5 .96 .96 0 0 1 .2-1.1zM74.8 59.3l.3-.2a.55 .55 0 0 1 .4 .6 .55 .55 0 0 1-.4 .5 .64 .64 0 0 1-.3-.9z" fill="none" stroke="#60bf56" stroke-width=".16"/>
<path d="M73.3 58.4h.2a.49 .49 0 0 1 .5 .5l-.1 .9 .2 .1v.3l-.2-.1-.1 .5-.3 .1 .1-.7-.5-.1 .1-.3 .4 .1 .1-.8a.29 .29 0 0 0-.4-.3z" fill="#60bf56"/>
<path d="M73.3 58.4h.2a.49 .49 0 0 1 .5 .5l-.1 .9 .2 .1v.3l-.2-.1-.1 .5-.3 .1 .1-.7-.5-.1 .1-.3 .4 .1 .1-.8a.29 .29 0 0 0-.4-.3z" fill="none" stroke="#60bf56" stroke-width=".16"/>
<g fill="#60bf56">
<path d="M88.8 64.9a.34 .34 0 0 1 .4 .1 .34 .34 0 0 1 0 .5 .41 .41 0 0 1-.4-.6z"/>
<path d="M89.7 65.2a.35 .35 0 0 1 .5 .1 .35 .35 0 0 1 0 .5 .41 .41 0 0 1-.5-.6z"/>
</g>
<path d="M89.7 65.2a.35 .35 0 0 1 .5 .1 .35 .35 0 0 1 0 .5 .41 .41 0 0 1-.5-.6z" fill="none" stroke="#60bf56" stroke-width=".16"/>
<path d="M90.7 65.5a.35 .35 0 0 1 .5 .1 .35 .35 0 0 1 0 .5 .41 .41 0 0 1-.5-.6z" fill="#60bf56"/>
<path d="M90.7 65.5a.35 .35 0 0 1 .5 .1 .35 .35 0 0 1 0 .5 .41 .41 0 0 1-.5-.6z" fill="none" stroke="#60bf56" stroke-width=".16"/>
<g fill="#60bf56">
<path d="M88.7 63.9a.34 .34 0 0 1 .5 .1 .34 .34 0 0 1-.1 .5 .4 .4 0 0 1-.4-.6z"/>
<path d="M88.7 63a.34 .34 0 0 1 .4 0 .34 .34 0 0 1 0 .5 .4 .4 0 0 1-.4-.5z"/>
<path d="M89.7 64.2a.34 .34 0 0 1 .4 .1 .34 .34 0 0 1 0 .5 .4 .4 0 0 1-.4-.6z"/>
</g>
<path d="M89.7 64.2a.34 .34 0 0 1 .4 .1 .34 .34 0 0 1 0 .5 .4 .4 0 0 1-.4-.6z" fill="none" stroke="#60bf56" stroke-width=".16"/>
<path d="M89.6 63.3a.34 .34 0 0 1 .5 0 .34 .34 0 0 1 0 .5 .4 .4 0 0 1-.5-.5z" fill="#60bf56"/>
<path d="M89.6 63.3a.34 .34 0 0 1 .5 0 .34 .34 0 0 1 0 .5 .4 .4 0 0 1-.5-.5z" fill="none" stroke="#60bf56" stroke-width=".16"/>
<path d="M90.7 64.5a.34 .34 0 0 1 .4 .1 .34 .34 0 0 1 0 .5 .41 .41 0 0 1-.4-.6z" fill="#60bf56"/>
<path d="M90.7 64.5a.34 .34 0 0 1 .4 .1 .34 .34 0 0 1 0 .5 .41 .41 0 0 1-.4-.6z" fill="none" stroke="#60bf56" stroke-width=".16"/>
<path d="M90.6 63.6a.34 .34 0 0 1 .5 0 .34 .34 0 0 1-.1 .5 .4 .4 0 0 1-.4-.5z" fill="#60bf56"/>
<path d="M90.6 63.6a.34 .34 0 0 1 .5 0 .34 .34 0 0 1-.1 .5 .4 .4 0 0 1-.4-.5z" fill="none" stroke="#60bf56" stroke-width=".16"/>
<g fill="#60bf56">
<path d="M73 60.3v.4l.1 .1-.3-.1h.1z"/>
<path d="M72.4 60.2v.3l.2-.3 .1 .3 .1-.2-.1 .4-.1-.4-.3 .3z"/>
</g>
<path d="M88.8 64.9a.34 .34 0 0 1 .4 .1 .34 .34 0 0 1 0 .5 .41 .41 0 0 1-.4-.6z" fill="none" stroke="#60bf56" stroke-width=".16"/>
<text font-size="3.8" x="197.9" y="50.2" transform="rotate(-90 197.9 50.2)">PLATE</text>
<g font-size="3.1">
<text x="197.8" y="24.9" transform="rotate(-90 197.8 24.9)">2103800300</text>
<text x="188.5" y="40.2" transform="rotate(-90 188.5 40.2)">DISK 3</text>
<text x="197.7" y="87.1" transform="rotate(-90 197.7 87.1)">YUJIN ROBOT</text>
<text x="9" y="268.1" transform="rotate(90 9 268.1)">2103800300</text>
</g>
<g font-size="2.3">
<text x="151.4" y="21.3" transform="rotate(-90 151.4 21.3)">C급</text>
<text x="151.4" y="26.6" transform="rotate(-90 151.4 26.6)">B급</text>
<text x="130.2" y="33.6" transform="rotate(-90 130.2 33.6)">급</text>
<text x="151.5" y="31.6" transform="rotate(-90 151.5 31.6)">A급</text>
<text x="193.9" y="33.4">CODE</text>
<text x="137.5" y="36.7" transform="rotate(-90 137.5 36.7)">합판, 6t, black 코팅</text>
<text x="148.9" y="38.3" transform="rotate(-90 148.9 38.3)">일반 가공 공차(±)</text>
<text x="151.5" y="40.4" transform="rotate(-90 151.5 40.4)">등급</text>
<text x="154.2" y="40.6" transform="rotate(-90 154.2 40.6)">4 이하</text>
<text x="180.6" y="41.9" transform="rotate(-90 180.6 41.9)">MDF 합판, black 코팅</text>
<text x="180.8" y="45.9" transform="rotate(-90 180.8 45.9)">1</text>
<text x="186.8" y="46">PART</text>
<text x="202.8" y="44.8" transform="rotate(-90 202.8 44.8)">10</text>
<text x="126" y="56.8" transform="rotate(-90 126 56.8)">N O T E</text>
<text x="130.2" y="56.5" transform="rotate(-90 130.2 56.5)">일반 가공 공차 : B</text>
<text x="130.2" y="60.3" transform="rotate(-90 130.2 60.3)">1.</text>
<text x="133.8" y="60" transform="rotate(-90 133.8 60)">2. 표면에 날카로운 Burr 등이 없을 것.</text>
<text x="137.5" y="60" transform="rotate(-90 137.5 60)">3. material : MDF</text>
<text x="196.5" y="64.5" transform="rotate(-90 196.5 64.5)">TURTLE</text>
<text x="199.2" y="64.5" transform="rotate(-90 199.2 64.5)">BOT</text>
<text x="181" y="66.7" transform="rotate(-90 181 66.7)">DISK 3</text>
<text x="202.8" y="69.9" transform="rotate(-90 202.8 69.9)">9</text>
<text x="180.8" y="85.1" transform="rotate(-90 180.8 85.1)">2103800300</text>
<text x="180.7" y="92.3" transform="rotate(-90 180.7 92.3)">1</text>
<text x="202.8" y="95.9" transform="rotate(-90 202.8 95.9)">8</text>
<text x="202.8" y="121.9" transform="rotate(-90 202.8 121.9)">7</text>
<text x="202.8" y="145.9" transform="rotate(-90 202.8 145.9)">6</text>
<text x="202.8" y="174" transform="rotate(-90 202.8 174)">5</text>
<text x="202.8" y="200" transform="rotate(-90 202.8 200)">4</text>
<text x="202.8" y="226" transform="rotate(-90 202.8 226)">3</text>
<text x="202.8" y="252" transform="rotate(-90 202.8 252)">2</text>
<text x="12.8" y="260.6" transform="rotate(-180 12.8 260.6)">CODE</text>
<text x="202.8" y="277.9" transform="rotate(-90 202.8 277.9)">1</text>
<text x="20.2" y="292.1" transform="rotate(-90 20.2 292.1)">A</text>
<text x="46.2" y="292.1" transform="rotate(-90 46.2 292.1)">B</text>
<text x="72.2" y="292.1" transform="rotate(-90 72.2 292.1)">C</text>
<text x="98.3" y="292.1" transform="rotate(-90 98.3 292.1)">D</text>
<text x="124.3" y="292.1" transform="rotate(-90 124.3 292.1)">E</text>
<text x="150.3" y="292.1" transform="rotate(-90 150.3 292.1)">F</text>
<text x="176.3" y="292.1" transform="rotate(-90 176.3 292.1)">G</text>
</g>
<g font-size="1.9">
<text x="202.8" y="10.4" transform="rotate(-90 202.8 10.4)">x</text>
<text x="202.8" y="7.8" transform="rotate(-90 202.8 7.8)">420)</text>
<text x="184.1" y="13.9" transform="rotate(-90 184.1 13.9)">REMARK</text>
<text x="202.8" y="16.9" transform="rotate(-90 202.8 16.9)">(594</text>
<text x="154.1" y="21.3" transform="rotate(-90 154.1 21.3)">0.25</text>
<text x="156.7" y="21.3" transform="rotate(-90 156.7 21.3)">0.35</text>
<text x="159.3" y="21.3" transform="rotate(-90 159.3 21.3)">0.50</text>
<text x="161.9" y="21.3" transform="rotate(-90 161.9 21.3)">0.90</text>
<text x="164.5" y="21.3" transform="rotate(-90 164.5 21.3)">1.50</text>
<text x="167.1" y="21.3" transform="rotate(-90 167.1 21.3)">2.50</text>
<text x="202.8" y="20.9" transform="rotate(-90 202.8 20.9)">A2</text>
<text x="154.1" y="26.5" transform="rotate(-90 154.1 26.5)">0.10</text>
<text x="156.7" y="26.5" transform="rotate(-90 156.7 26.5)">0.20</text>
<text x="159.3" y="26.5" transform="rotate(-90 159.3 26.5)">0.30</text>
<text x="161.9" y="26.5" transform="rotate(-90 161.9 26.5)">0.55</text>
<text x="164.5" y="26.5" transform="rotate(-90 164.5 26.5)">0.90</text>
<text x="167.1" y="26.5" transform="rotate(-90 167.1 26.5)">1.50</text>
<text x="184.1" y="28.9" transform="rotate(-90 184.1 28.9)">DIMENSION</text>
<text x="154.1" y="31.7" transform="rotate(-90 154.1 31.7)">0.05</text>
<text x="156.7" y="31.7" transform="rotate(-90 156.7 31.7)">0.07</text>
<text x="159.3" y="31.7" transform="rotate(-90 159.3 31.7)">0.10</text>
<text x="161.9" y="31.7" transform="rotate(-90 161.9 31.7)">0.18</text>
<text x="164.5" y="31.7" transform="rotate(-90 164.5 31.7)">0.30</text>
<text x="167.1" y="31.7" transform="rotate(-90 167.1 31.7)">0.50</text>
<text x="156.7" y="40.3" transform="rotate(-90 156.7 40.3)">4-16</text>
<text x="159.3" y="41.1" transform="rotate(-90 159.3 41.1)">16-63</text>
<text x="161.9" y="41.1" transform="rotate(-90 161.9 41.1)">63-250</text>
<text x="164.5" y="41.9" transform="rotate(-90 164.5 41.9)">250-500</text>
<text x="167.1" y="41.9" transform="rotate(-90 167.1 41.9)">500-1000</text>
<text x="184.2" y="64.7" transform="rotate(-90 184.2 64.7)">PART NAME</text>
<text x="184.1" y="85.3" transform="rotate(-90 184.1 85.3)">CODE No.</text>
<text x="184.2" y="92.4" transform="rotate(-90 184.2 92.4)">NO</text>
</g>
<g font-size="1.6">
<text x="45.3" y="94.7" transform="rotate(-90 45.3 94.7)">6.2</text>
<text x="80.3" y="112.8" transform="rotate(-180 80.3 112.8)">152.3</text>
<text x="103.6" y="109.9" transform="rotate(-180 103.6 109.9)">287.3</text>
<text x="129.4" y="112.8" transform="rotate(-180 129.4 112.8)">109.22</text>
<text x="90.9" y="115.7" transform="rotate(-180 90.9 115.7)">102.44</text>
<text x="99.2" y="118.6" transform="rotate(-180 99.2 118.6)">50.3</text>
<text x="121.1" y="115.7" transform="rotate(-180 121.1 115.7)">70.2</text>
<text x="108.4" y="124.5" transform="rotate(-180 108.4 124.5)">50.8</text>
<text x="108.4" y="121.6" transform="rotate(-180 108.4 121.6)">76.2</text>
<text x="124.6" y="121.6" transform="rotate(-180 124.6 121.6)">12.7</text>
<text x="108.4" y="127.4" transform="rotate(-180 108.4 127.4)">25.4</text>
<text x="39.8" y="159.1" transform="rotate(-60 39.8 159.1)">314.5</text>
<text x="53.5" y="179.8" transform="rotate(-180 53.5 179.8)">17</text>
<text x="59.1" y="179.8" transform="rotate(-180 59.1 179.8)">14</text>
<text x="52.1" y="183.2" transform="rotate(-180 52.1 183.2)">8.5</text>
<text x="42.9" y="196" transform="rotate(-90 42.9 196)">30</text>
<text x="45.7" y="195.5" transform="rotate(-90 45.7 195.5)">7</text>
<text x="64.3" y="196.8" transform="rotate(-90 64.3 196.8)">59.8</text>
<text x="157.5" y="196.6" transform="rotate(-90 157.5 196.6)">38.1</text>
<text x="160.4" y="196.8" transform="rotate(-90 160.4 196.8)">76.2</text>
<text x="163.3" y="197.4" transform="rotate(-90 163.3 197.4)">114.3</text>
<text x="166.2" y="196.6" transform="rotate(-90 166.2 196.6)">196</text>
<text x="169.1" y="197.8" transform="rotate(-90 169.1 197.8)">250.14</text>
<text x="172" y="197.3" transform="rotate(-90 172 197.3)">262.8</text>
<text x="174.9" y="197.8" transform="rotate(-90 174.9 197.8)">275.54</text>
<text x="177.9" y="196.4" transform="rotate(-90 177.9 196.4)">301</text>
<text x="180.8" y="196.5" transform="rotate(-90 180.8 196.5)">340</text>
<text x="43.8" y="217.4" transform="rotate(-90 43.8 217.4)">8-R5</text>
<text x="63.6" y="225.7" transform="rotate(-90 63.6 225.7)">137-Ø4(HOLE)</text>
<text x="46.3" y="232.4" transform="rotate(-120 46.3 232.4)">314.5</text>
<text x="49" y="229.5" transform="rotate(-33 49 229.5)">R75</text>
<text x="157.5" y="234.3" transform="rotate(-164 157.5 234.3)">R20</text>
<text x="108.2" y="263.2" transform="rotate(-180 108.2 263.2)">38.1</text>
<text x="109" y="266.1" transform="rotate(-180 109 266.1)">114.3</text>
<text x="109" y="269.1" transform="rotate(-180 109 269.1)">152.4</text>
<text x="109" y="272" transform="rotate(-180 109 272)">190.5</text>
</g>
<g font-size="1.5">
<text x="8.5" y="17.6" transform="rotate(-90 8.5 17.6)">NAME</text>
<text x="8.6" y="12.1" transform="rotate(-90 8.6 12.1)">APPROVAL</text>
<text x="8.6" y="25.4" transform="rotate(-90 8.6 25.4)">DATE</text>
<text x="184.2" y="47.1" transform="rotate(-90 184.2 47.1)">Q'TY</text>
<text x="184.2" y="42.8" transform="rotate(-90 184.2 42.8)">MATERIAL</text>
<text x="8.5" y="50.1" transform="rotate(-90 8.5 50.1)">CUASE OF MODIFICATION</text>
<text x="186.8" y="55.8" transform="rotate(-90 186.8 55.8)">APPROVAL</text>
<text x="190.2" y="56.2" transform="rotate(-90 190.2 56.2)">NS LEE</text>
<text x="193.2" y="57.7" transform="rotate(-90 193.2 57.7)">2012.10.09</text>
<text x="186.8" y="68.9" transform="rotate(-90 186.8 68.9)">REVIEW</text>
<text x="194.5" y="67">MODEL</text>
<text x="8.7" y="78.5" transform="rotate(-90 8.7 78.5)">MODIFICATION</text>
<text x="186.8" y="80.7" transform="rotate(-90 186.8 80.7)">DESIGN</text>
<text x="192.2" y="89.5" transform="rotate(-90 192.2 89.5)">mm</text>
<text x="8.6" y="92.2" transform="rotate(-90 8.6 92.2)">MARK</text>
<text x="11.4" y="90.9" transform="rotate(-90 11.4 90.9)">1</text>
<text x="14" y="90.9" transform="rotate(-90 14 90.9)">2</text>
</g>
<g font-size="1.4">
<text x="185.5" y="92.4">SCALE</text>
<text x="190.4" y="92.4">UNIT</text>
</g>
</svg>
